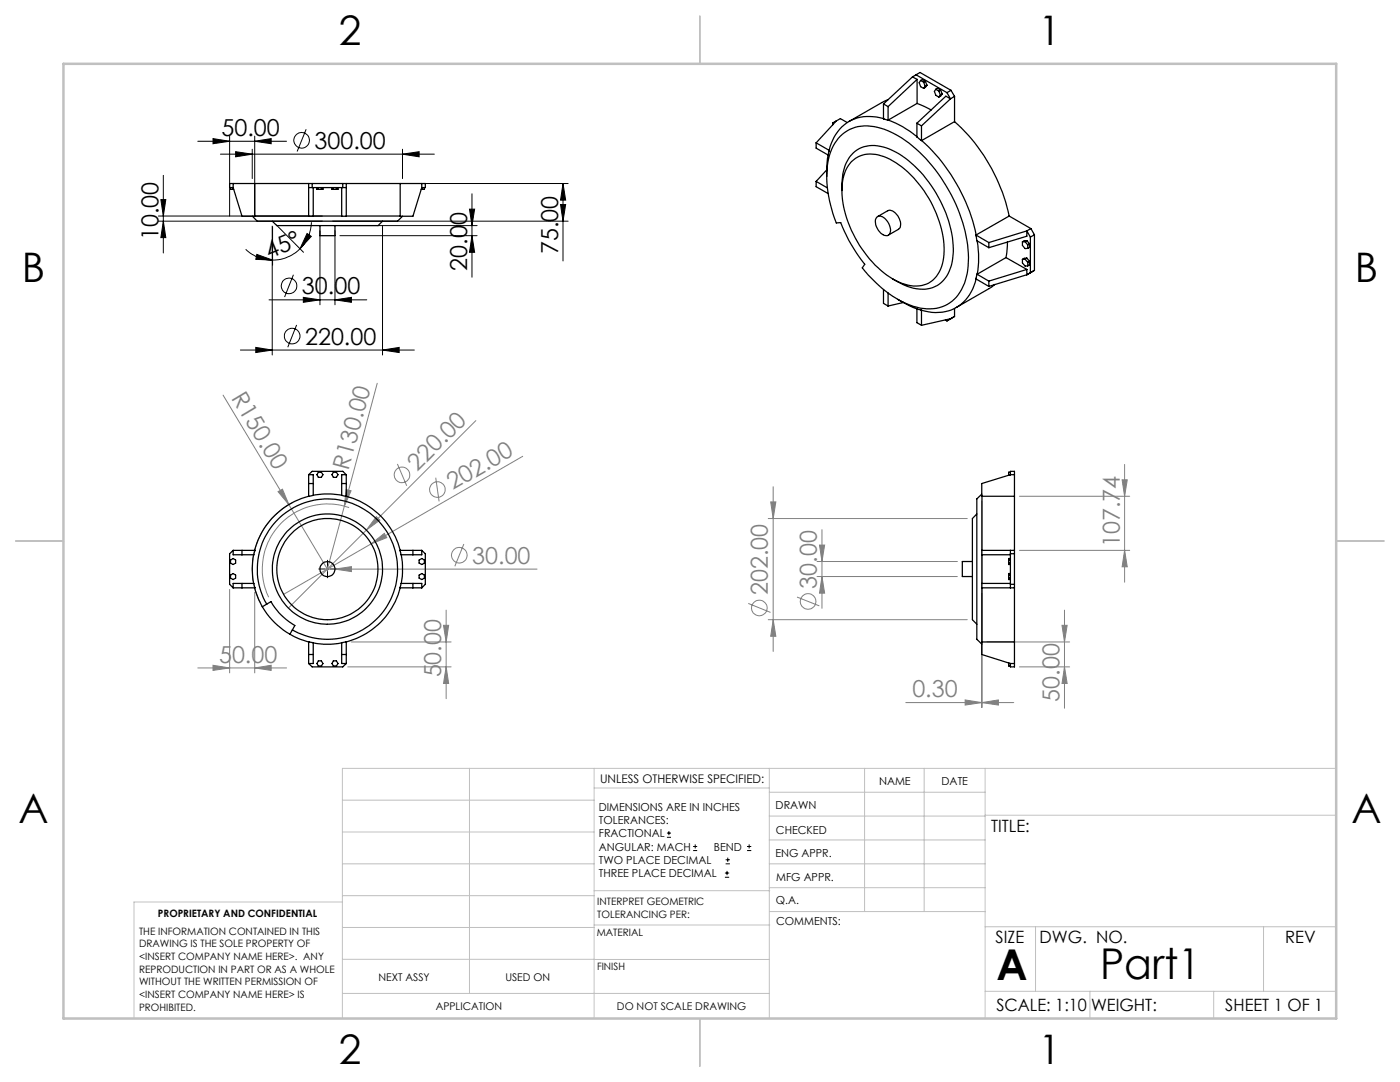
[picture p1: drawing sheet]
<svg xmlns="http://www.w3.org/2000/svg" width="279mm" height="216mm" viewBox="0 0 279 216" stroke-linecap="round" stroke-linejoin="round" font-family="sans-serif">
<g fill="none" stroke="#808080" stroke-width=".2">
<path d="M44.5 78.8l13.1 21.9M75.3 76.5l-6.6 24.5M55.5 98.1l.9-.5 1.2 3.1zM69.1 97.7l1 .2-1.4 3.1zM79.3 92.6l1.9 4.3M87 95.3l.6 4.7M95 83.9l-37.4 37.4M104.3 91.1l-30.2 17.4M154.3 97.1v32.9M203.4 99h22.1M223.9 95.7h1.1l-.6 3.3zM224.4 92.7v23.5"/>
<path d="M45.8 117.6v16.7M50.8 118.2v16.1M57.6 100.7l7.7 12.9 3.4-12.6M58.5 100.2a15 15 0 0 0-6.6 20M63.9 113.6h43.3M66.9 113.6l3.2-.5v1zM69.7 101.3a13 13 0 0 0-14 3.6 13 13 0 0 0-2.1 14.3M74.1 108.5l2.6-2.1 .5 .9zM74.1 108.5l-17.5 10.1M75.1 103.1l.7 .7-2.7 2zM92.6 108.5l-1.8 4.5M153.3 103.5h39.7"/>
<path d="M153.8 100.2h1l-.5 3.3zM159.1 119.1l4.4 1.8M163.1 115h28M163.1 112h28M163.5 108.8h1.1l-.6 3.2zM164 115l.6 3.4h-1.1zM164 105.7v15.7M195.9 118.3v22.9M196 100v41.2M203.4 109.8h22.1M224.4 109.8l.6 3.3h-1.1zM39.5 133.3h17.7"/>
<path d="M42.5 132.8l3.3 .5-3.3 .5zM50.8 133.3l3.3-.5v1zM69.4 133.1h20.6M70.1 128.1h19.9M88.5 124.8h1l-.5 3.3zM89 133.1l.5 3.3h-1zM89 121.7v17.7M149.3 120.4l4.5 1.8M153.3 123.6h39.7M154.3 123.6l.5 3.4h-1zM192.6 139.7l3.3 .5-3.3 .5zM197 128.1h16.5"/>
<path d="M203.4 133.1h10.1M211.9 124.8h1.1l-.6 3.3zM212.4 133.1l.6 3.3h-1.1zM212.4 121.7v19.6M180.8 140.2h21.5M196 140.2l3.2-.5v1z"/>
<circle cx="80.2" cy="94.8" r="1.55"/>
<circle cx="87.3" cy="97.7" r="1.56"/>
<circle cx="91.7" cy="110.8" r="1.56"/>
<circle cx="151.6" cy="121.3" r="1.55"/>
<circle cx="161.3" cy="120" r="1.55"/>
</g>
<g fill="none" stroke="#000" stroke-width=".2">
<path d="M32.1 39.8h1l-.5 3.3zM32.6 35v15.5M39.5 28.2h17.7M42.5 27.7l3.3 .5-3.3 .5zM44 30.8h42.7M45.8 27.2v15.9M47 30.3l3.3 .5-3.3 .5zM50.3 29.8v5.8M50.8 28.2l3.3-.5v1zM50.8 27.2v15.9M61.1 25.8l-1.8 4.4M66.4 36.6h47"/>
<path d="M80.3 30.8l3.3-.5v1zM80.3 29.8v5.8M94.2 38.7v16.6M112.4 36.6l.5 3.3h-1zM112.4 36.6v15.5M31.6 44.1h32.7M31.6 43.1h32.7M32.6 44.1l.5 3.3h-1zM49 49.7a7.8 7.8 0 0 0 5.4 2.2M51.3 50.8l3.1 1.1-3.4-.1zM53.7 59.8h19.5M54.3 45.1v25.7"/>
<path d="M54.4 45.2v7.7M55.2 44.9l5.4 5.4M58.6 54.8l-1.8 4.5M59.9 49.6a7.8 7.8 0 0 1-5.5 2.3M60.5 59.3l3.4 .5-3.4 .5zM61.3 46.6l.8 .6-2.2 2.4zM62.2 44.3l-.1 .4a7.6 7.6 0 0 1-2.2 4.9M63.9 46v14.8M66.4 44.1h47M66.9 59.8l3.2-.5v1zM66.9 46v14.8M67.8 45h27.4"/>
<path d="M67.8 47h27.4M76.3 45.1v25.7M93.7 41.7h1l-.5 3.3zM94.2 47l.5 3.3h-1zM111.9 40.8h1l-.5 3.3zM48 69.8h34.7M51 69.3l3.3 .5-3.3 .5zM59.2 64.8l-1.8 4.5M76.3 69.8l3.4-.5v1zM65.1 113.6h.5M65.3 113.3v.5M133.1 167.1h.8"/>
<path d="M133.1 166.2h.8M133.5 165.8v.9M138.3 169.7h.8M138.3 168.9h.8M138.7 168.5v.8M144.7 175h.8M144.7 174.2h.8M144.8 172.4h.9M144.8 171.6h.9M145.1 173.8v.8M145.2 171.1v.9M149.1 169.7h.8"/>
<path d="M149.1 168.9h.8M149.5 168.5v.8"/>
<circle cx="60.2" cy="28" r="1.55"/>
<circle cx="57.7" cy="57.1" r="1.56"/>
<circle cx="58.3" cy="67.1" r="1.55"/>
</g>
<path d="M64.9 113.5h-1.3M65.4 113v-1.2M65.4 114v1.3M65.9 113.5h1.2" fill="none" stroke="#000" stroke-width=".2" stroke-dasharray="15.2 1.3 1.3 1.3"/>
<g fill="none" stroke="#c0c0c0" stroke-width=".2">
<path d="M68.3 159.7h50.3M93.7 153.3v44.9M118.6 153.3v49.9M118.6 157.2h34.9M153.5 153.3v49.9M153.5 158.1h43.1M172.5 153.3v28.6M184.4 153.3v28.6M196.6 153.3v49.9M266.7 153.3h-198.4v49.9M68.3 178.7h50.3M68.3 172.4h50.3"/>
<path d="M68.3 166h50.3M68.3 180h-41.6v23.2M118.6 177.7h35M153.5 167.6h43.1M153.5 162.8h43.1M153.5 172.4h43.1M153.5 177.1h43.1M196.6 162.7h70.1M68.3 198.2h85.2M68.3 191.4l85.2 .1M68.3 185.1h50.3M118.6 184.6h35"/>
<path d="M153.6 181.9h43M196.6 197.8h70.1M196.6 184.9h70.1M206.7 184.9v12.9M217.5 197.8v5.4M242.2 197.8v5.4M252.2 184.9v12.9"/>
</g>
<path d="M139.7 3.2v9.5M3.1 107.9h9.6M266.7 107.9h9.5M139.7 203.2v9.6" fill="none" stroke="#c0c0c0" stroke-width=".25"/>
<path d="M12.7 12.7h254v190.5h-254z" fill="none" stroke="#c0c0c0" stroke-width=".5"/>
<g fill="#000">
<path d="M47 30.3l3.3 .5-3.3 .5zM80.3 30.8l3.3-.5v1z"/>
<path d="M50.8 28.2l3.3-.5v1zM42.5 27.7l3.3 .5-3.3 .5z"/>
<path d="M32.1 39.8h1l-.5 3.3zM32.6 44.1l.5 3.3h-1zM93.7 41.7h1l-.5 3.3zM94.2 47l.5 3.3h-1z"/>
<path d="M51.3 50.8l3.1 1.1-3.4-.1zM61.3 46.6l.8 .6-2.2 2.4z"/>
<path d="M60.5 59.3l3.4 .5-3.4 .5zM66.9 59.8l3.2-.5v1z"/>
<path d="M111.9 40.8h1l-.5 3.3zM112.4 36.6l.5 3.3h-1z"/>
<path d="M51 69.3l3.3 .5-3.3 .5zM76.3 69.8l3.4-.5v1z"/>
</g>
<g fill="#808080">
<path d="M55.5 98.1l.9-.5 1.2 3.1z"/>
<path d="M74.1 108.5l2.6-2.1 .5 .9z"/>
<path d="M75.1 103.1l.7 .7-2.7 2z"/>
<path d="M69.1 97.7l1 .2-1.4 3.1z"/>
<path d="M66.9 113.6l3.2-.5v1z"/>
<path d="M42.5 132.8l3.3 .5-3.3 .5zM50.8 133.3l3.3-.5v1zM192.6 139.7l3.3 .5-3.3 .5zM196 140.2l3.2-.5v1z"/>
<path d="M224.4 109.8l.6 3.3h-1.1zM223.9 95.7h1.1l-.6 3.3z"/>
<path d="M212.4 133.1l.6 3.3h-1.1zM211.9 124.8h1.1l-.6 3.3zM164 115l.6 3.4h-1.1zM163.5 108.8h1.1l-.6 3.2zM154.3 123.6l.5 3.4h-1zM153.8 100.2h1l-.5 3.3z"/>
<path d="M89 133.1l.5 3.3h-1zM88.5 124.8h1l-.5 3.3z"/>
</g>
<g fill="none" stroke="#000" stroke-width=".25">
<path d="M177.2 19.9l-1.2 .6-6.6 3.7M182.1 15.3l.9 .5M182.1 15.3l-5.8 5.4M182.8 14.9l-.7 .4M182.8 14.9l6.2 3.6M182.8 14.9l.8-.4 6.2 3.5M183 15.8v4.8M183 15.8l-5.8 5.5M183.7 16.1l.4-.2 .6 .3M183.7 16.1l.6 .3M183.7 16.1l-.3 .4 .3 .8 .6 .3M184.3 16.4l.3 .8"/>
<path d="M184.6 17.2l-.3 .4M184.7 16.2l.3 .8M184.7 16.2l-.4 .2M185 17l-.7 .6M185 17l-.4 .2M186.8 17.8l.3-.2 .6 .4M186.8 17.8l.6 .4M186.8 17.8l-.3 .4 .3 .8 .6 .4M187.4 18.2l.3 .7M187.7 18.9l-.3 .5M187.7 18l.3 .7M187.7 18l-.3 .2"/>
<path d="M188 18.7l-.3 .5-.3 .2M188 18.7l-.3 .2M189 18.5l.7 1.2M189.7 19.7l-5.8 5.4M189.7 19.7l-.9-.5-5.8 5.4M189.8 18l-.8 .5M189.8 18l.7 1.2M190.5 19.2l-.8 .5M190.5 19.2v5.1M45.8 36.6h5v6.5h-2.5l-1.8-5.7h-.7zM46 37.4v.4h.6M46.5 36.6v1.2"/>
<path d="M50.8 36.6h10.8M61.6 36.6v6.5h.9v-5.7M61.6 36.6h7.5M61.6 37.4h7.5M62.3 36.6v.8M63.3 37.4v.4h1.2v-.4M63.5 37.4v.4M64.1 37.4v.4M66.3 37.4v.4h1.2v-.4M66.5 37.4v.4M67.1 37.4v.4M68.4 36.6v.8"/>
<path d="M69.1 36.6h10.8M69.1 36.6v6.5h-.9v-5.7M79.9 36.6h5v.8h-.7l-1.8 5.7h-2.5zM84.2 36.6v1.2M84.7 37.4v.4h-.6M162.9 28.5v1.1l2.4 1.3 .2-.8M162.9 28.5l2.6 1.5M162.9 36.2v1.1l2.4 1.3M162.9 36.2l2.2 1.3M165 33.9l-2.1 2.3M165.3 30.9l-.2 1.5-.1 2.8M165.5 30v.1"/>
<path d="M165.5 30h.1M166.9 24.1l-4 4.4M166.9 24.1l.8-.4 1.4 .7M166.9 24.1l-.7 .4v.4M167.7 27.2a7.7 7.7 0 0 1 8.1-1.6 22.5 22.5 0 0 1 10.9 8.3 30.9 30.9 0 0 1 6.6 17.5 10.7 10.7 0 0 1-3.3 8.7 8.3 8.3 0 0 1-8.4 .8 23 23 0 0 1-9.5-7.5l.5-.7a32 32 0 0 1-4.8-8.3l-.9 .1a22 22 0 0 1-1.4-13.5l1.1-2.4zM168 38a9.8 9.8 0 0 1 2.2-7.4 6.4 6.4 0 0 1 6.8-1.1 21.3 21.3 0 0 1 10.7 10.6 19.2 19.2 0 0 1 2.2 12.9 5.9 5.9 0 0 1-7.7 4.5l-1.8-.6-2.2-1.2M169.9 32.2a5.8 5.8 0 0 1 6.5-.9 20.6 20.6 0 0 1 10.7 12.1 14.6 14.6 0 0 1 .6 10.4 5.3 5.3 0 0 1-7.1 2.9 17.9 17.9 0 0 1-9.5-8.4 18.1 18.1 0 0 1-2.7-13.2l.6-1.6zM176.3 23.7a8 8 0 0 0-10.1 4.2l-.7 2.1M176.3 20.7v3l.9 .3M176.3 20.7l.9 .6M177.2 21.3v2.7M177.3 24a18.8 18.8 0 0 1 5.7 3.3"/>
<path d="M177.3 24h-.1M183 24.6v2.7l.9 .7M183 24.6l.9 .5M183 20.6l2.8 1.3M183 20.6l-5.7 3.4M183.9 28h.1M183.9 25.1v2.9M183.9 28a35.5 35.5 0 0 1 10.9 18.9M190.5 24.3a35.5 35.5 0 0 1 10.9 18.8M190.5 24.3l-6.6 3.7M50.4 43.1l.9 1h28l1-1M50.8 43.1h10.8"/>
<path d="M54.3 44.1l.9 .9h20.3l.8-.9M62.5 43.1h5.7M63.9 45v2h3v-2M69.1 43.1h10.8M174.9 43.4a1.4 1.4 0 0 1 2.1 .6 2.42 2.42 0 0 1 .4 2.8 1.48 1.48 0 0 1-2.1-.8 2.43 2.43 0 0 1-.4-2.6zM175.2 43.2l2-1.1a2.1 2.1 0 0 1 2.3 1.6 1.75 1.75 0 0 1-.2 2.1l-2 1.1M176.3 57.8v2.7l.9 .6M177.2 58.5v2.6M179.1 59.7l2.5 1.4 1.4 .5M194.8 46.9l.2 1.1 2.3 1.4M194.8 55.7a8.1 8.1 0 0 1-10.9 6.2M194.8 46.9l2.5 1.5"/>
<path d="M194.8 55.7l2.5 1.4M195 54.7l-.2 1M195 54.7h.1M195 54.7l2.3 1.4M195 48.1a19.4 19.4 0 0 1 0 6.6M197.3 48.4v1M197.3 56.1v1M198.5 56.8l-1.1 .8-6.5 3.7M200.8 51.4l-5.8 3.3M200.8 51.4l4.1 2.4M201 48.3l-.2 3.1M201.4 43.1l-6.6 3.8"/>
<path d="M201.4 43.1l4.3 2.5M204 48.3v.7l.6 .6h.5M204 51.8v.7l.6 .6h.5M204.6 48.2l-.6 .1M204.6 48.2l.5 .7M204.6 51.7l-.6 .1M204.6 51.7l.5 .7M204.9 46.1l-7.6 2.3M204.9 46.1v1l-7.6 2.3M204.9 53.8v1M204.9 46.1l.7 1.2M204.9 48l.6 .6"/>
<path d="M204.9 48h-.5l-.4 .3M204.9 51.5l.6 .6M204.9 51.5h-.5l-.4 .3M204.9 48l-.3 .2M204.9 53.8l-7.6 2.3M204.9 54.8l-7.6 2.3M204.9 51.5l-.3 .2M205.1 48.9v.7M205.1 52.4v.7M205.5 48.6v.8l-.4 .2M205.5 52.1v.7l-.4 .3M205.5 48.6l-.4 .3"/>
<path d="M205.5 52.1l-.4 .3M205.6 47.3v7.1M205.6 54.4l-.7 .4M205.7 45.6l-.8 .5M205.7 45.6l.7 1.2M206.4 46.8l-.8 .5M206.4 53.9l-.8 .5M206.4 46.8v7.1M206.4 53.9l-1.5 .9M180.3 60.4l-3.1 .7M183 61.6l.8 .3M183 61.6v2.8l.9 .5"/>
<path d="M183.8 61.9h.1M183.9 61.9v3M183.9 61.9h.1M188.7 63.9l.3 .1M189.7 63.6l-5.8 1.3M189.7 63.6l-.7 .4M190.5 61.6v1.5M190.5 63.1l-.8 .5M190.5 63.1l-1.5 .9M61.6 99a15 15 0 0 0-10.8 10.8M61.6 94.7h.9v4.1M61.6 96.5h.9"/>
<path d="M61.6 94.7v4.3M61.6 94.7l.7-.6h6.1l.7 .6M62.5 98.8l-.9 .2M62.5 98.8a16.5 16.5 0 0 1 5.7 0M63.5 94.2h.6l.4 .5-.4 .6h-.6l-.2-.6zM66.5 94.2h.6l.4 .5-.4 .6h-.6l-.2-.6zM68.2 98.8l.9 .2M68.2 96.5h.9M69.1 99a15 15 0 0 1 10.8 10.8M69.1 94.7h-.9v4.1M69.1 94.7v4.3M195.9 98.6l-1 1v28l1 .9"/>
<path d="M195.9 96.5l5.7-1.8v-.6h.9v4.9h-6.6zM196 99v10.8M201.3 94.7h1.2M201.6 94.2h-.3v.6M202.5 99v10.8M46 111.8l.5-.4 .5 .4v.6l-.5 .2-.5-.2zM46 114.8l.5-.4 .5 .4v.6l-.5 .2-.5-.2zM46.5 117.3h4.3M46.5 109.8v.9h4.2M46.5 109.8h4.3M46.5 109.8l-.7 .7v6.1l.7 .7M48.3 109.8v.9"/>
<path d="M48.3 116.4v.9M50.6 110.7a14.6 14.6 0 0 0 0 5.7M50.7 116.4l.1 .9M50.7 116.4h-4.2v.9M50.8 117.3l.8 2.4 .8 1.4M50.8 109.8l-.1 .9M79.9 109.8l.1 .9h4.2v-.9M79.9 117.3l.1-.9h4.2v.9M79.9 117.3a15 15 0 0 1-10.8 10.8M79.9 117.3h4.3M79.9 109.8h4.3M80.1 110.7a16.7 16.7 0 0 1 0 5.7"/>
<path d="M82.4 109.8v.9M82.4 116.4v.9M83.6 111.8l.6-.4 .5 .4v.6l-.5 .2-.6-.2zM83.6 114.8l.6-.4 .5 .4v.6l-.5 .2-.6-.2zM84.2 109.8l.7 .7v6.1l-.7 .7M194.1 112h-2v3h2M194.9 102.6l-.8 .9v20.1l.8 1M196 110.7v5.7M196 117.3v10.8M201.3 115.4h.3M201.3 111.8h.3M201.3 114.8h.3"/>
<path d="M201.3 112.4h.3M201.6 116.4h-5.7v.9h6.6M201.6 110.5h.9M201.6 116.6h.9M201.6 109.8v7.5M201.6 114.4h-.3v1.2h.3M201.6 111.4h-.3v1.2h.3M202.5 117.3v10.8M202.5 109.8h-6.6v.9h5.7M202.5 109.8v7.5M52.4 121.1a15 15 0 0 0 5.5 5.4M53.2 120.5a14 14 0 0 1 9.8-20.7 14 14 0 0 1 16.2 16.3 14 14 0 0 1-20.9 9.6"/>
<path d="M53.2 120.5l.9-.4a12.9 12.9 0 0 0 4.7 4.7l-.5 .9M53.2 120.5l-.8 .6M57.9 126.5a13.1 13.1 0 0 0 3.7 1.6M58.3 125.7l-.4 .8M61.6 128.1l.9 .2M61.6 128.1v4.3M61.6 130.6h.9M61.6 132.4l.7 .7h6.1l.7-.7M62.5 128.3a14.4 14.4 0 0 0 5.7 0M62.5 128.3v4.1h-.9M63.5 131.9h.6l.4 .5-.4 .5h-.6l-.2-.5zM66.5 131.9h.6l.4 .5-.4 .5h-.6l-.2-.5z"/>
<path d="M68.2 130.6h.9M68.2 128.3v4.1h.9M69.1 128.1l-.9 .2M69.1 128.1v4.3M195.9 128.1h6.6v5h-.9v-.7l-5.7-1.8zM201.3 132.4h1.2M201.3 132.3v.6h.3"/>
<circle cx="65.3" cy="113.6" r="11"/>
<circle cx="65.3" cy="113.6" r="10.1"/>
<circle cx="65.3" cy="113.6" r="1.49"/>
</g>
<g font-size="8.5">
<text x="198.9" y="195.5">A</text>
<text x="219.6" y="195.4">Part1</text>
</g>
<g font-size="8.1">
<text x="67.6" y="8.9">2</text>
<text x="207.3" y="8.9">1</text>
<text x="4.4" y="56.2">B</text>
<text x="270.4" y="56.2">B</text>
<text x="3.7" y="164.1">A</text>
<text x="269.7" y="164.1">A</text>
<text x="67.6" y="212.4">2</text>
<text x="207.3" y="212.4">1</text>
</g>
<g font-size="4.7">
<text x="44.2" y="27.1">50.00</text>
<text x="62.8" y="29.7">300.00</text>
<text x="31.6" y="47.9" transform="rotate(-90 31.6 47.9)">10.00</text>
<text x="53.7" y="51.7" transform="rotate(-22 53.7 51.7)">45°</text>
<text x="93.2" y="54" transform="rotate(-90 93.2 54)">20.00</text>
<text x="111.4" y="50.7" transform="rotate(-90 111.4 50.7)">75.00</text>
<text x="60.3" y="58.7">30.00</text>
<text x="60.9" y="68.8">220.00</text>
</g>
<g font-size="4.7" fill="#808080">
<text x="46.1" y="79.4" transform="rotate(59 46.1 79.4)">R150.00</text>
<text x="69.6" y="93.9" transform="rotate(-75 69.6 93.9)">R130.00</text>
<text x="83.3" y="94.1" transform="rotate(-45 83.3 94.1)">220.00</text>
<text x="90.4" y="97.9" transform="rotate(-30 90.4 97.9)">202.00</text>
<text x="94.3" y="112.5">30.00</text>
<text x="223.5" y="109.2" transform="rotate(-90 223.5 109.2)">107.74</text>
<text x="153.3" y="118.7" transform="rotate(-90 153.3 118.7)">202.00</text>
<text x="163" y="117.4" transform="rotate(-90 163 117.4)">30.00</text>
<text x="43.7" y="132.2">50.00</text>
<text x="88" y="135.2" transform="rotate(-90 88 135.2)">50.00</text>
<text x="182.1" y="139.2">0.30</text>
<text x="211.5" y="140" transform="rotate(-90 211.5 140)">50.00</text>
</g>
<g font-size="3.4">
<text x="197.8" y="166">TITLE:</text>
<text x="198.7" y="188.1">SIZE</text>
<text x="207.5" y="188.1">DWG. NO.</text>
<text x="256.5" y="188.2">REV</text>
<text x="198.8" y="201.7">SCALE: 1:10</text>
<text x="217.7" y="201.8">WEIGHT:</text>
<text x="244.5" y="201.7">SHEET 1 OF 1</text>
</g>
<text font-size="2.4" x="119.8" y="156.2">UNLESS OTHERWISE SPECIFIED:</text>
<g font-size="2.2">
<text x="119.5" y="161.8">DIMENSIONS ARE IN INCHES</text>
<text x="154.8" y="161.4">DRAWN</text>
<text x="175.4" y="156.6">NAME</text>
<text x="187.9" y="156.7">DATE</text>
<text x="119.5" y="164.4">TOLERANCES:</text>
<text x="119.5" y="167.1">FRACTIONAL</text>
<text x="154.9" y="166.3">CHECKED</text>
<text x="119.5" y="169.7">ANGULAR: MACH</text>
<text x="119.5" y="172.4">TWO PLACE DECIMAL</text>
<text x="142.5" y="169.7">BEND</text>
<text x="154.8" y="171">ENG APPR.</text>
<text x="119.5" y="175">THREE PLACE DECIMAL</text>
<text x="154.9" y="175.7">MFG APPR.</text>
<text x="154.9" y="180.4">Q.A.</text>
<text x="154.9" y="184.6">COMMENTS:</text>
</g>
<g font-size="2.1">
<text x="75.5" y="195.7">NEXT ASSY</text>
<text x="100.9" y="195.7">USED ON</text>
<text x="86.9" y="201.5">APPLICATION</text>
<text x="123.1" y="201.6">DO NOT SCALE DRAWING</text>
</g>
<g font-size="2">
<text x="31.5" y="182.9">PROPRIETARY AND CONFIDENTIAL</text>
<text x="119.2" y="180.6">INTERPRET GEOMETRIC</text>
<text x="119.2" y="183.1">TOLERANCING PER:</text>
<text x="27.8" y="186.5">THE INFORMATION CONTAINED IN THIS</text>
<text x="27.8" y="189">DRAWING IS THE SOLE PROPERTY OF</text>
<text x="27.8" y="191.6">&lt;INSERT COMPANY NAME HERE&gt;. ANY</text>
<text x="119.1" y="186.7">MATERIAL</text>
<text x="27.8" y="194.1">REPRODUCTION IN PART OR AS A WHOLE</text>
<text x="27.8" y="196.6">WITHOUT THE WRITTEN PERMISSION OF</text>
<text x="119.1" y="193.5">FINISH</text>
<text x="27.8" y="199.1">&lt;INSERT COMPANY NAME HERE&gt; IS</text>
<text x="27.8" y="201.7">PROHIBITED.</text>
</g>
</svg>
